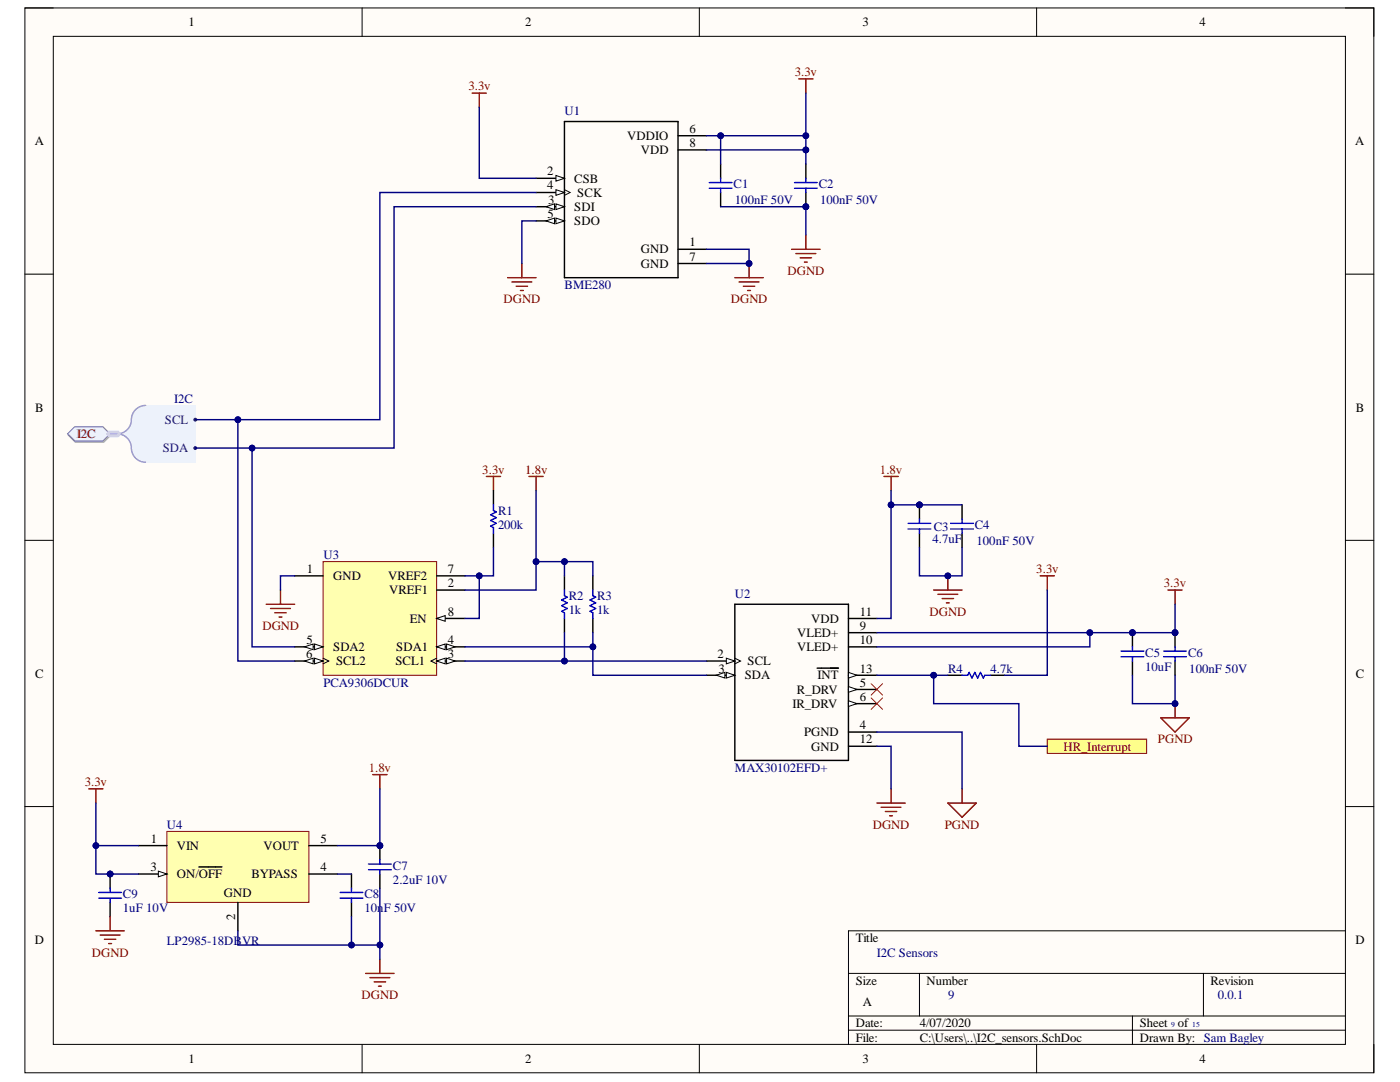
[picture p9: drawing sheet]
<svg xmlns="http://www.w3.org/2000/svg" width="279mm" height="216mm" viewBox="0 0 279 216" stroke-linecap="round" stroke-linejoin="round" font-family="sans-serif">
<path d="M5 1.6h269.2v212.5h-269.2z" fill-rule="evenodd" fill="#fffcf8"/>
<path d="M5 1.6h269.2v212.5h-269.2z" fill="none" stroke="#000" stroke-width=".2"/>
<path d="M10.6 7.3h257.9v201.1h-257.9z" fill-rule="evenodd" fill="#fffcf8"/>
<g fill="none" stroke="#000" stroke-width=".2">
<path d="M5 1.6h5.6M10.6 7.3h257.9v201.1h-257.9zM72.3 1.6v5.7M139.6 1.6v5.7M206.9 1.6v5.7M268.5 1.6h5.7v5.7M5 54.7h5.6M268.5 54.7h5.7M5 107.8h5.6M268.5 107.8h5.7M5 160.9h5.6M268.5 160.9h5.7"/>
<path d="M169.3 194.2h99.2M183.5 194.2v8.5M240.2 194.2v8.5M268.5 185.7h-99.2v22.7M72.3 208.4v5.7M139.6 208.4v5.7M169.3 202.7h99.2M169.3 205.6h99.2M206.9 208.4v5.7M226 202.7v5.7M274.2 208.4v5.7"/>
</g>
<path d="M26.6 82.3l1-1 1.5-.4h9.9v11.3h-9.9a2.93 2.93 0 0 1-2.9-3.5l-.7-1.2-1.4-.9 1.4-1 .7-1.2v-.7z" fill-rule="evenodd" fill="#edf2fb"/>
<path d="M26.6 82.3l1-1 1.5-.4h9.9v11.3h-9.9a2.93 2.93 0 0 1-2.9-3.5l-.7-1.2-1.4-.9 1.4-1 .7-1.2v-.7z" fill="none" stroke="#edf2fb" stroke-width=".2"/>
<path d="M29.1 80.9a2.83 2.83 0 0 0-2.9 2.8 2.83 2.83 0 0 1-2.8 2.9 2.83 2.83 0 0 1 2.8 2.8 2.83 2.83 0 0 0 2.9 2.8" fill="none" stroke="#8f9ec9" stroke-width=".29"/>
<circle cx="39" cy="83.7" r=".28" fill="#003a70"/>
<circle cx="39" cy="83.7" r=".28" fill="none" stroke="#003a70" stroke-width=".2"/>
<circle cx="39" cy="89.4" r=".28" fill="#003a70"/>
<circle cx="39" cy="89.4" r=".28" fill="none" stroke="#003a70" stroke-width=".2"/>
<path d="M13.6 86.9l1.4-1.5h5.7l1.4 1.5-1.4 1.4h-5.7z" fill-rule="evenodd" fill="#bac0ca"/>
<path d="M13.6 86.9l1.4-1.5h5.7l1.4 1.5-1.4 1.4h-5.7z" fill="none" stroke="#a6acb6" stroke-width=".2"/>
<path d="M13.5 86.6l1.4-1.4h5.7l1.4 1.4-1.4 1.4h-5.7z" fill-rule="evenodd" fill="#d5e4ff"/>
<path d="M13.5 86.6l1.4-1.4h5.7l1.4 1.4-1.4 1.4h-5.7z" fill="none" stroke="#71809b" stroke-width=".2"/>
<path d="M112.6 24.2h22.7v31.2h-22.7zM135.3 29.9h5.7M135.3 27.1h5.7M107 44.1h5.6M135.3 52.6h5.7M135.3 49.7h5.7" fill="none" stroke="#000" stroke-width=".29"/>
<path d="M111 43.5l1.6 .6-1.6 .5z" fill="#f8fcff"/>
<path d="M111 43.5l1.6 .6-1.6 .5z" fill="none" stroke="#000" stroke-width=".2"/>
<path d="M109 44.1l1.7-.6v1.1z" fill="#f8fcff"/>
<path d="M109 44.1l1.7-.6v1.1z" fill="none" stroke="#000" stroke-width=".2"/>
<path d="M107 41.2h5.6" fill="none" stroke="#000" stroke-width=".29"/>
<path d="M111 40.7l1.6 .5-1.6 .6z" fill="#f8fcff"/>
<path d="M111 40.7l1.6 .5-1.6 .6z" fill="none" stroke="#000" stroke-width=".2"/>
<path d="M109 41.2l1.7-.5v1.1z" fill="#f8fcff"/>
<path d="M109 41.2l1.7-.5v1.1z" fill="none" stroke="#000" stroke-width=".2"/>
<path d="M107 38.4h5.6" fill="none" stroke="#000" stroke-width=".29"/>
<path d="M111 37.8l1.6 .6-1.6 .6z" fill="#f8fcff"/>
<path d="M111 37.8l1.6 .6-1.6 .6zM112.6 37.8l1.2 .6-1.2 .6" fill="none" stroke="#000" stroke-width=".2"/>
<path d="M107 35.6h5.6" fill="none" stroke="#000" stroke-width=".29"/>
<path d="M111 35l1.6 .6-1.6 .5z" fill="#f8fcff"/>
<path d="M111 35l1.6 .6-1.6 .5z" fill="none" stroke="#000" stroke-width=".2"/>
<path d="M146.7 120.6h22.6v31.1h-22.6zM169.3 148.9h5.7M169.3 146.1h5.7M169.3 140.4h5.7" fill="none" stroke="#000" stroke-width=".29"/>
<path d="M169.3 139.8l1.7 .6-1.7 .6z" fill="#f8fcff"/>
<path d="M169.3 139.8l1.7 .6-1.7 .6z" fill="none" stroke="#000" stroke-width=".2"/>
<path d="M169.3 137.6h5.7" fill="none" stroke="#000" stroke-width=".29"/>
<path d="M169.3 137l1.7 .6-1.7 .5z" fill="#f8fcff"/>
<path d="M169.3 137l1.7 .6-1.7 .5z" fill="none" stroke="#000" stroke-width=".2"/>
<path d="M169.3 134.7h5.7" fill="none" stroke="#000" stroke-width=".29"/>
<path d="M169.3 134.2l1.7 .5-1.7 .6z" fill="#f8fcff"/>
<path d="M169.3 134.2l1.7 .5-1.7 .6z" fill="none" stroke="#000" stroke-width=".2"/>
<path d="M141 134.7h5.7M163.1 133.3h4.2M169.3 129.1h5.7M169.3 126.2h5.7M169.3 123.4h5.7" fill="none" stroke="#000" stroke-width=".29"/>
<path d="M145 134.2l1.7 .5-1.7 .6z" fill="#f8fcff"/>
<path d="M145 134.2l1.7 .5-1.7 .6z" fill="none" stroke="#000" stroke-width=".2"/>
<path d="M143 134.7l1.7-.5v1.1z" fill="#f8fcff"/>
<path d="M143 134.7l1.7-.5v1.1z" fill="none" stroke="#000" stroke-width=".2"/>
<path d="M141 131.9h5.7" fill="none" stroke="#000" stroke-width=".29"/>
<path d="M145 131.3l1.7 .6-1.7 .6z" fill="#f8fcff"/>
<path d="M145 131.3l1.7 .6-1.7 .6zM146.7 131.3l1.1 .6-1.1 .6" fill="none" stroke="#000" stroke-width=".2"/>
<path d="M159.4 15.7h2.8M160.8 15.7v2.9M176.4 95.1h2.8M177.8 95.1v2.8M233.1 117.7h2.8M234.5 117.7v2.9" fill="none" stroke="#800000" stroke-width=".29"/>
<circle cx="160.8" cy="41.2" r=".57" fill="#000080"/>
<circle cx="160.8" cy="41.2" r=".57" fill="none" stroke="#000080" stroke-width=".2"/>
<path d="M160.8 38.4v2.8" fill="none" stroke="#000" stroke-width=".29"/>
<circle cx="160.8" cy="41.2" r=".57" fill="#000080"/>
<circle cx="160.8" cy="41.2" r=".57" fill="none" stroke="#000080" stroke-width=".2"/>
<path d="M160.8 32.7v2.9" fill="none" stroke="#000" stroke-width=".29"/>
<path d="M158.6 36.4h4.5M158.6 37.6h4.5M160.8 35.6v.8M160.8 37.6v.8" fill="none" stroke="#00f" stroke-width=".29"/>
<circle cx="183.5" cy="100.7" r=".57" fill="#000080"/>
<circle cx="183.5" cy="100.7" r=".57" fill="none" stroke="#000080" stroke-width=".2"/>
<path d="M183.5 100.7v2.9M183.5 106.4v2.8" fill="none" stroke="#000" stroke-width=".29"/>
<circle cx="183.5" cy="100.7" r=".57" fill="#000080"/>
<circle cx="183.5" cy="100.7" r=".57" fill="none" stroke="#000080" stroke-width=".2"/>
<path d="M181.2 104.4h4.6M181.2 105.6h4.6M183.5 103.6v.8M183.5 105.6v.8" fill="none" stroke="#00f" stroke-width=".29"/>
<circle cx="226" cy="126.2" r=".57" fill="#000080"/>
<circle cx="226" cy="126.2" r=".57" fill="none" stroke="#000080" stroke-width=".2"/>
<path d="M226 126.2v2.9M226 131.9v2.8" fill="none" stroke="#000" stroke-width=".29"/>
<circle cx="226" cy="126.2" r=".57" fill="#000080"/>
<circle cx="226" cy="126.2" r=".57" fill="none" stroke="#000080" stroke-width=".2"/>
<path d="M141.6 36.4h4.5M141.6 37.6h4.5M143.8 35.6v.8M143.8 37.6v.8M223.7 129.9h4.6M223.7 131.1h4.6M226 129.1v.8M226 131.1v.8" fill="none" stroke="#00f" stroke-width=".29"/>
<path d="M143.8 32.7v2.9M143.8 38.4v2.8" fill="none" stroke="#000" stroke-width=".29"/>
<g fill="none" stroke="#800000" stroke-width=".29">
<path d="M94.2 18.6h2.9M95.6 18.6v2.8M101.3 55.4h5.7M102.2 56.3h3.9M103 57.1h2.3M103.9 58h.5M104.1 52.6v2.8M146.7 55.4h5.6M147.5 56.3h4M148.4 57.1h2.2M149.2 58h.6M149.5 52.6v2.8"/>
<path d="M158 49.7h5.7M158.8 50.6h4M159.7 51.4h2.3M160.5 52.3h.6M160.8 46.9v2.8"/>
</g>
<circle cx="149.5" cy="52.6" r=".57" fill="#000080"/>
<circle cx="149.5" cy="52.6" r=".57" fill="none" stroke="#000080" stroke-width=".2"/>
<path d="M64.5 112.1h22.6v22.6h-22.6z" fill-rule="evenodd" fill="#ffffb0"/>
<path d="M64.5 112.1h22.6v22.6h-22.6z" fill="none" stroke="#800000" stroke-width=".2"/>
<path d="M58.8 114.9h5.7M87.1 117.7h5.7M87.1 131.9h5.7" fill="none" stroke="#000" stroke-width=".29"/>
<path d="M87.1 131.9l1.7-.6v1.2z" fill="#f8fcff"/>
<path d="M87.1 131.9l1.7-.6v1.2z" fill="none" stroke="#000" stroke-width=".2"/>
<path d="M89.1 131.3l1.7 .6-1.7 .6z" fill="#f8fcff"/>
<path d="M87.1 131.3l-1.1 .6 1.1 .6M89.1 131.3l1.7 .6-1.7 .6z" fill="none" stroke="#000" stroke-width=".2"/>
<path d="M87.1 129.1h5.7" fill="none" stroke="#000" stroke-width=".29"/>
<path d="M87.1 129.1l1.7-.6v1.1z" fill="#f8fcff"/>
<path d="M87.1 129.1l1.7-.6v1.1z" fill="none" stroke="#000" stroke-width=".2"/>
<path d="M89.1 128.5l1.7 .6-1.7 .5z" fill="#f8fcff"/>
<path d="M89.1 128.5l1.7 .6-1.7 .5z" fill="none" stroke="#000" stroke-width=".2"/>
<path d="M58.8 129.1h5.7" fill="none" stroke="#000" stroke-width=".29"/>
<path d="M62.8 128.5l1.7 .6-1.7 .5z" fill="#f8fcff"/>
<path d="M62.8 128.5l1.7 .6-1.7 .5z" fill="none" stroke="#000" stroke-width=".2"/>
<path d="M60.8 129.1l1.7-.6v1.1z" fill="#f8fcff"/>
<path d="M60.8 129.1l1.7-.6v1.1z" fill="none" stroke="#000" stroke-width=".2"/>
<path d="M58.8 131.9h5.7" fill="none" stroke="#000" stroke-width=".29"/>
<path d="M62.8 131.3l1.7 .6-1.7 .6z" fill="#f8fcff"/>
<path d="M62.8 131.3l1.7 .6-1.7 .6z" fill="none" stroke="#000" stroke-width=".2"/>
<path d="M60.8 131.9l1.7-.6v1.2z" fill="#f8fcff"/>
<path d="M60.8 131.9l1.7-.6v1.2zM64.5 131.3l1.1 .6-1.1 .6" fill="none" stroke="#000" stroke-width=".2"/>
<path d="M87.1 114.9h5.7M87.1 123.4h5.7" fill="none" stroke="#000" stroke-width=".29"/>
<path d="M87.1 123.4l1.7-.6v1.2z" fill="#f8fcff"/>
<path d="M87.1 123.4l1.7-.6v1.2z" fill="none" stroke="#000" stroke-width=".2"/>
<path d="M97.1 95.1h2.8M98.5 95.1v2.8" fill="none" stroke="#800000" stroke-width=".29"/>
<path d="M33.3 165.9h28.3v14.2h-28.3z" fill-rule="evenodd" fill="#ffffb0"/>
<path d="M33.3 165.9h28.3v14.2h-28.3z" fill="none" stroke="#800000" stroke-width=".2"/>
<path d="M27.6 168.7h5.7M27.6 174.4h5.7M47.5 180.1v5.6" fill="none" stroke="#000" stroke-width=".29"/>
<path d="M31.6 173.8l1.7 .6-1.7 .6z" fill="#f8fcff"/>
<path d="M31.6 173.8l1.7 .6-1.7 .6z" fill="none" stroke="#000" stroke-width=".2"/>
<path d="M39.7 173h4.6M61.6 174.4h5.7M61.6 168.7h5.7" fill="none" stroke="#000" stroke-width=".29"/>
<path d="M17.7 157.4h2.9M19.1 157.4v2.8M73 194.2h5.6M73.8 195.1h4M74.7 195.9h2.3M75.5 196.8h.6M75.8 191.4v2.8" fill="none" stroke="#800000" stroke-width=".29"/>
<circle cx="22" cy="174.4" r=".56" fill="#000080"/>
<circle cx="22" cy="174.4" r=".56" fill="none" stroke="#000080" stroke-width=".2"/>
<path d="M22 174.4v2.8M22 180.1v2.8" fill="none" stroke="#000" stroke-width=".29"/>
<circle cx="22" cy="174.4" r=".56" fill="#000080"/>
<circle cx="22" cy="174.4" r=".56" fill="none" stroke="#000080" stroke-width=".2"/>
<path d="M19.7 178.1h4.5M19.7 179.2h4.5M22 177.2v.9M22 179.2v.9" fill="none" stroke="#00f" stroke-width=".29"/>
<path d="M19.1 185.7h5.7M20 186.6h4M20.8 187.4h2.3M21.7 188.3h.6M22 182.9v2.8" fill="none" stroke="#800000" stroke-width=".29"/>
<circle cx="75.8" cy="168.7" r=".57" fill="#000080"/>
<circle cx="75.8" cy="168.7" r=".57" fill="none" stroke="#000080" stroke-width=".2"/>
<path d="M75.8 168.7v2.9M75.8 174.4v2.8" fill="none" stroke="#000" stroke-width=".29"/>
<circle cx="75.8" cy="168.7" r=".57" fill="#000080"/>
<circle cx="75.8" cy="168.7" r=".57" fill="none" stroke="#000080" stroke-width=".2"/>
<path d="M98.5 100.7v1.2l.5 .3-1.1 .5 1.1 .6-1.1 .6 1.1 .5-1.1 .6 .6 .3v1.1M67.9 178.1h4.5M67.9 179.2h4.5M70.1 177.2v.9M70.1 179.2v.9M73.5 172.4h4.6M73.5 173.5h4.6M75.8 171.6v.8M75.8 173.5v.9" fill="none" stroke="#00f" stroke-width=".29"/>
<path d="M98.5 97.9v2.8M98.5 106.4v2.8M70.1 174.4v2.8M70.1 180.1v2.8" fill="none" stroke="#000" stroke-width=".29"/>
<path d="M105.6 95.1h2.8M107 95.1v2.8M56 117.7v2.9M53.1 120.6h5.7M54 121.4h4M54.8 122.3h2.3M55.7 123.1h.6M74.4 154.6h2.8M75.8 154.6v2.8" fill="none" stroke="#800000" stroke-width=".29"/>
<circle cx="234.5" cy="126.2" r=".57" fill="#000080"/>
<circle cx="234.5" cy="126.2" r=".57" fill="none" stroke="#000080" stroke-width=".2"/>
<path d="M234.5 126.2v2.9M234.5 131.9v2.8" fill="none" stroke="#000" stroke-width=".29"/>
<circle cx="234.5" cy="126.2" r=".57" fill="#000080"/>
<circle cx="234.5" cy="126.2" r=".57" fill="none" stroke="#000080" stroke-width=".2"/>
<path d="M232.2 129.9h4.6M232.2 131.1h4.6M234.5 129.1v.8M234.5 131.1v.8" fill="none" stroke="#00f" stroke-width=".29"/>
<path d="M177.8 157.4v2.8M192 157.4v2.8M231.7 143.2h5.6l-2.8 2.9zM234.5 140.4v2.8M175 160.2h5.7M175.8 161.1h4M176.7 161.9h2.3M177.5 162.8h.6M189.2 160.2h5.6l-2.8 2.9z" fill="none" stroke="#800000" stroke-width=".29"/>
<circle cx="234.5" cy="140.4" r=".57" fill="#000080"/>
<circle cx="234.5" cy="140.4" r=".57" fill="none" stroke="#000080" stroke-width=".2"/>
<path d="M112.6 114.9v2.8M118.3 114.9v2.8M192 100.7v2.9M192 106.4v2.8M112.6 123.4v2.8M118.3 123.4v2.8" fill="none" stroke="#000" stroke-width=".29"/>
<path d="M112.6 117.7v1.2l.6 .3-1.1 .5 1.1 .6-1.1 .6 1.1 .5-1.1 .6 .5 .3v1.1M118.3 117.7v1.2l.6 .3-1.2 .5 1.2 .6-1.2 .6 1.2 .5-1.2 .6 .6 .3v1.1M189.7 104.4h4.6M189.7 105.6h4.6M192 103.6v.8M192 105.6v.8" fill="none" stroke="#00f" stroke-width=".29"/>
<path d="M186.3 117.7h5.7M187.2 118.6h3.9M188 119.4h2.3M189.2 114.9v2.8M188.9 120.3h.5" fill="none" stroke="#800000" stroke-width=".29"/>
<circle cx="189.2" cy="114.9" r=".57" fill="#000080"/>
<circle cx="189.2" cy="114.9" r=".57" fill="none" stroke="#000080" stroke-width=".2"/>
<path d="M189.2 134.7h2.8M197.7 134.7h2.8" fill="none" stroke="#000" stroke-width=".29"/>
<path d="M192 134.7h1.1l.3-.5 .6 1.1 .5-1.1 .6 1.1 .6-1.1 .6 1.1 .2-.6h1.2" fill="none" stroke="#00f" stroke-width=".29"/>
<path d="M209 147.5h19.8v2.8h-19.8z" fill-rule="evenodd" fill="#ffff80"/>
<path d="M209 147.5h19.8v2.8h-19.8z" fill="none" stroke="#800000" stroke-width=".2"/>
<path d="M207.6 114.9h2.8M209 114.9v2.8" fill="none" stroke="#800000" stroke-width=".29"/>
<path d="M160.8 18.6v8.5" fill="none" stroke="#000080" stroke-width=".29"/>
<circle cx="160.8" cy="27.1" r=".57" fill="#000080"/>
<circle cx="160.8" cy="27.1" r=".57" fill="none" stroke="#000080" stroke-width=".2"/>
<path d="M22 86.6h1.4" fill="none" stroke="#cbdaff" stroke-width="1.4"/>
<path d="M22 86.6h1.4" fill="none" stroke="#adbce7" stroke-width=".29"/>
<path d="M19.1 168.7v5.7h8.5" fill="none" stroke="#000080" stroke-width=".29"/>
<circle cx="22" cy="174.4" r=".56" fill="#000080"/>
<circle cx="22" cy="174.4" r=".56" fill="none" stroke="#000080" stroke-width=".2"/>
<circle cx="19.1" cy="168.7" r=".57" fill="#000080"/>
<circle cx="19.1" cy="168.7" r=".57" fill="none" stroke="#000080" stroke-width=".2"/>
<path d="M19.1 160.2v8.5h8.5" fill="none" stroke="#000080" stroke-width=".29"/>
<circle cx="19.1" cy="168.7" r=".57" fill="#000080"/>
<circle cx="19.1" cy="168.7" r=".57" fill="none" stroke="#000080" stroke-width=".2"/>
<path d="M107 41.2h-28.4v48.2h-39.6" fill="none" stroke="#000080" stroke-width=".29"/>
<circle cx="50.3" cy="89.4" r=".57" fill="#000080"/>
<circle cx="50.3" cy="89.4" r=".57" fill="none" stroke="#000080" stroke-width=".2"/>
<path d="M107 38.4h-31.2v45.3h-36.8" fill="none" stroke="#000080" stroke-width=".29"/>
<circle cx="47.5" cy="83.7" r=".57" fill="#000080"/>
<circle cx="47.5" cy="83.7" r=".57" fill="none" stroke="#000080" stroke-width=".2"/>
<path d="M47.5 185.7v2.9h28.3" fill="none" stroke="#000080" stroke-width=".29"/>
<circle cx="70.1" cy="188.6" r=".57" fill="#000080"/>
<circle cx="70.1" cy="188.6" r=".57" fill="none" stroke="#000080" stroke-width=".2"/>
<circle cx="75.8" cy="188.6" r=".57" fill="#000080"/>
<circle cx="75.8" cy="188.6" r=".57" fill="none" stroke="#000080" stroke-width=".2"/>
<path d="M47.5 83.7v48.2h11.3" fill="none" stroke="#000080" stroke-width=".29"/>
<circle cx="47.5" cy="83.7" r=".57" fill="#000080"/>
<circle cx="47.5" cy="83.7" r=".57" fill="none" stroke="#000080" stroke-width=".2"/>
<path d="M50.3 89.4v39.7h8.5" fill="none" stroke="#000080" stroke-width=".29"/>
<circle cx="50.3" cy="89.4" r=".57" fill="#000080"/>
<circle cx="50.3" cy="89.4" r=".57" fill="none" stroke="#000080" stroke-width=".2"/>
<path d="M58.8 114.9h-2.8v2.8M75.8 157.4v11.3h-8.5M67.3 174.4h2.8" fill="none" stroke="#000080" stroke-width=".29"/>
<circle cx="75.8" cy="168.7" r=".57" fill="#000080"/>
<circle cx="75.8" cy="168.7" r=".57" fill="none" stroke="#000080" stroke-width=".2"/>
<path d="M92.8 131.9h48.2" fill="none" stroke="#000080" stroke-width=".29"/>
<circle cx="112.6" cy="131.9" r=".57" fill="#000080"/>
<circle cx="112.6" cy="131.9" r=".57" fill="none" stroke="#000080" stroke-width=".2"/>
<path d="M118.3 126.2v2.9h-25.5" fill="none" stroke="#000080" stroke-width=".29"/>
<circle cx="118.3" cy="129.1" r=".57" fill="#000080"/>
<circle cx="118.3" cy="129.1" r=".57" fill="none" stroke="#000080" stroke-width=".2"/>
<path d="M95.6 114.9v8.5h-2.8" fill="none" stroke="#000080" stroke-width=".29"/>
<circle cx="95.6" cy="114.9" r=".57" fill="#000080"/>
<circle cx="95.6" cy="114.9" r=".57" fill="none" stroke="#000080" stroke-width=".2"/>
<path d="M107 97.9v19.8h-14.2" fill="none" stroke="#000080" stroke-width=".29"/>
<circle cx="107" cy="112.1" r=".57" fill="#000080"/>
<circle cx="107" cy="112.1" r=".57" fill="none" stroke="#000080" stroke-width=".2"/>
<path d="M98.5 109.2v5.7h-5.7" fill="none" stroke="#000080" stroke-width=".29"/>
<circle cx="95.6" cy="114.9" r=".57" fill="#000080"/>
<circle cx="95.6" cy="114.9" r=".57" fill="none" stroke="#000080" stroke-width=".2"/>
<path d="M95.6 21.4v14.2h11.4M107 44.1h-2.9v8.5M107 112.1h5.6v2.8" fill="none" stroke="#000080" stroke-width=".29"/>
<circle cx="107" cy="112.1" r=".57" fill="#000080"/>
<circle cx="107" cy="112.1" r=".57" fill="none" stroke="#000080" stroke-width=".2"/>
<circle cx="112.6" cy="112.1" r=".57" fill="#000080"/>
<circle cx="112.6" cy="112.1" r=".57" fill="none" stroke="#000080" stroke-width=".2"/>
<path d="M112.6 112.1h5.7v2.8" fill="none" stroke="#000080" stroke-width=".29"/>
<circle cx="112.6" cy="112.1" r=".57" fill="#000080"/>
<circle cx="112.6" cy="112.1" r=".57" fill="none" stroke="#000080" stroke-width=".2"/>
<path d="M118.3 129.1v5.6h22.7" fill="none" stroke="#000080" stroke-width=".29"/>
<circle cx="118.3" cy="129.1" r=".57" fill="#000080"/>
<circle cx="118.3" cy="129.1" r=".57" fill="none" stroke="#000080" stroke-width=".2"/>
<path d="M141 49.7h8.5v2.9h-8.5" fill="none" stroke="#000080" stroke-width=".29"/>
<circle cx="149.5" cy="52.6" r=".57" fill="#000080"/>
<circle cx="149.5" cy="52.6" r=".57" fill="none" stroke="#000080" stroke-width=".2"/>
<path d="M141 27.1h19.8v2.8h-19.8" fill="none" stroke="#000080" stroke-width=".29"/>
<circle cx="143.8" cy="27.1" r=".57" fill="#000080"/>
<circle cx="143.8" cy="27.1" r=".57" fill="none" stroke="#000080" stroke-width=".2"/>
<circle cx="160.8" cy="27.1" r=".57" fill="#000080"/>
<circle cx="160.8" cy="27.1" r=".57" fill="none" stroke="#000080" stroke-width=".2"/>
<circle cx="160.8" cy="29.9" r=".57" fill="#000080"/>
<circle cx="160.8" cy="29.9" r=".57" fill="none" stroke="#000080" stroke-width=".2"/>
<path d="M143.8 41.2h17v5.7" fill="none" stroke="#000080" stroke-width=".29"/>
<circle cx="160.8" cy="41.2" r=".57" fill="#000080"/>
<circle cx="160.8" cy="41.2" r=".57" fill="none" stroke="#000080" stroke-width=".2"/>
<path d="M175 134.7h14.2M175 148.9h2.8v8.5M175 146.1h17v11.3" fill="none" stroke="#000080" stroke-width=".29"/>
<circle cx="186.3" cy="134.7" r=".57" fill="#000080"/>
<circle cx="186.3" cy="134.7" r=".57" fill="none" stroke="#000080" stroke-width=".2"/>
<path d="M234.5 120.6v5.6h-17v2.9h-42.5" fill="none" stroke="#000080" stroke-width=".29"/>
<circle cx="234.5" cy="126.2" r=".57" fill="#000080"/>
<circle cx="234.5" cy="126.2" r=".57" fill="none" stroke="#000080" stroke-width=".2"/>
<circle cx="226" cy="126.2" r=".57" fill="#000080"/>
<circle cx="226" cy="126.2" r=".57" fill="none" stroke="#000080" stroke-width=".2"/>
<circle cx="217.5" cy="126.2" r=".57" fill="#000080"/>
<circle cx="217.5" cy="126.2" r=".57" fill="none" stroke="#000080" stroke-width=".2"/>
<path d="M175 126.2h42.5" fill="none" stroke="#000080" stroke-width=".29"/>
<circle cx="217.5" cy="126.2" r=".57" fill="#000080"/>
<circle cx="217.5" cy="126.2" r=".57" fill="none" stroke="#000080" stroke-width=".2"/>
<path d="M177.8 97.9v25.5h-2.8" fill="none" stroke="#000080" stroke-width=".29"/>
<circle cx="177.8" cy="100.7" r=".57" fill="#000080"/>
<circle cx="177.8" cy="100.7" r=".57" fill="none" stroke="#000080" stroke-width=".2"/>
<path d="M177.8 100.7h14.2" fill="none" stroke="#000080" stroke-width=".29"/>
<circle cx="183.5" cy="100.7" r=".57" fill="#000080"/>
<circle cx="183.5" cy="100.7" r=".57" fill="none" stroke="#000080" stroke-width=".2"/>
<circle cx="177.8" cy="100.7" r=".57" fill="#000080"/>
<circle cx="177.8" cy="100.7" r=".57" fill="none" stroke="#000080" stroke-width=".2"/>
<path d="M183.5 109.2v5.7h8.5v-5.7" fill="none" stroke="#000080" stroke-width=".29"/>
<circle cx="189.2" cy="114.9" r=".57" fill="#000080"/>
<circle cx="189.2" cy="114.9" r=".57" fill="none" stroke="#000080" stroke-width=".2"/>
<path d="M226 134.7v5.7h8.5v-5.7" fill="none" stroke="#000080" stroke-width=".29"/>
<circle cx="234.5" cy="140.4" r=".57" fill="#000080"/>
<circle cx="234.5" cy="140.4" r=".57" fill="none" stroke="#000080" stroke-width=".2"/>
<path d="M70.1 182.9v5.7" fill="none" stroke="#000080" stroke-width=".29"/>
<circle cx="70.1" cy="188.6" r=".57" fill="#000080"/>
<circle cx="70.1" cy="188.6" r=".57" fill="none" stroke="#000080" stroke-width=".2"/>
<path d="M75.8 177.2v14.2" fill="none" stroke="#000080" stroke-width=".29"/>
<circle cx="75.8" cy="188.6" r=".57" fill="#000080"/>
<circle cx="75.8" cy="188.6" r=".57" fill="none" stroke="#000080" stroke-width=".2"/>
<path d="M112.6 126.2v5.7" fill="none" stroke="#000080" stroke-width=".29"/>
<circle cx="112.6" cy="131.9" r=".57" fill="#000080"/>
<circle cx="112.6" cy="131.9" r=".57" fill="none" stroke="#000080" stroke-width=".2"/>
<path d="M143.8 27.1v5.6" fill="none" stroke="#000080" stroke-width=".29"/>
<circle cx="143.8" cy="27.1" r=".57" fill="#000080"/>
<circle cx="143.8" cy="27.1" r=".57" fill="none" stroke="#000080" stroke-width=".2"/>
<path d="M160.8 29.9v2.8" fill="none" stroke="#000080" stroke-width=".29"/>
<circle cx="160.8" cy="29.9" r=".57" fill="#000080"/>
<circle cx="160.8" cy="29.9" r=".57" fill="none" stroke="#000080" stroke-width=".2"/>
<path d="M209 117.7v17h-8.5M186.3 134.7v5.7h17v8.5h5.7" fill="none" stroke="#000080" stroke-width=".29"/>
<circle cx="186.3" cy="134.7" r=".57" fill="#000080"/>
<circle cx="186.3" cy="134.7" r=".57" fill="none" stroke="#000080" stroke-width=".2"/>
<path d="M173.9 136.4l2.2 2.3M173.9 139.3l2.2 2.2M176.1 136.4l-2.2 2.3M176.1 139.3l-2.2 2.2" fill="none" stroke="#f00" stroke-width=".2"/>
<g font-size="2.5">
<text x="37.6" y="5.2">1</text>
<text x="104.8" y="5.2">2</text>
<text x="172.1" y="5.2">3</text>
<text x="239.4" y="5.2">4</text>
<text x="6.9" y="29">A</text>
<text x="125.2" y="27.9">VDDIO</text>
<text x="137.6" y="29.3">8</text>
<text x="137.6" y="26.5">6</text>
<text x="270.4" y="29">A</text>
<text x="109.2" y="35">2</text>
<text x="127.9" y="30.8">VDD</text>
<text x="109.2" y="37.8">4</text>
<text x="109.4" y="40.7">3</text>
<text x="114.6" y="36.4">CSB</text>
<text x="115.2" y="39.2">SCK</text>
<text x="109.3" y="43.5">5</text>
<text x="114.6" y="44.9">SDO</text>
<text x="114.6" y="42.1">SDI</text>
<text x="127.9" y="53.4">GND</text>
<text x="127.9" y="50.6">GND</text>
<text x="137.6" y="52">7</text>
<text x="137.6" y="49.1">1</text>
<text x="7" y="82.1">B</text>
<text x="270.6" y="82.1">B</text>
<text x="61.2" y="114.3">1</text>
<text x="66.5" y="115.8">GND</text>
<text x="77.5" y="115.8">VREF2</text>
<text x="77.6" y="118.6">VREF1</text>
<text x="89.4" y="117.2">2</text>
<text x="89.4" y="114.3">7</text>
<text x="81.8" y="124.2">EN</text>
<text x="89.4" y="122.9">8</text>
<text x="161.9" y="124.2">VDD</text>
<text x="171.6" y="125.7">9</text>
<text x="171.6" y="122.9">11</text>
<text x="61.1" y="131.3">6</text>
<text x="61.2" y="128.5">5</text>
<text x="66.5" y="129.9">SDA2</text>
<text x="79.1" y="129.9">SDA1</text>
<text x="89.4" y="131.3">3</text>
<text x="89.4" y="128.5">4</text>
<text x="143.2" y="131.3">2</text>
<text x="159.1" y="129.9">VLED+</text>
<text x="159.1" y="127.1">VLED+</text>
<text x="171.6" y="128.5">10</text>
<text x="7" y="135.2">C</text>
<text x="67.1" y="132.8">SCL2</text>
<text x="78.9" y="132.8">SCL1</text>
<text x="143.4" y="134.2">3</text>
<text x="148.6" y="135.6">SDA</text>
<text x="149.2" y="132.8">SCL</text>
<text x="163.2" y="135.6">INT</text>
<text x="171.6" y="137">5</text>
<text x="171.6" y="134.2">13</text>
<text x="270.6" y="135.2">C</text>
<text x="158.2" y="141.2">IR_DRV</text>
<text x="159" y="138.4">R_DRV</text>
<text x="171.6" y="139.9">6</text>
<text x="160.5" y="146.9">PGND</text>
<text x="161.9" y="149.8">GND</text>
<text x="171.6" y="148.3">12</text>
<text x="171.6" y="145.5">4</text>
<text x="30" y="173.9">3</text>
<text x="30.1" y="168.2">1</text>
<text x="35.3" y="169.5">VIN</text>
<text x="52.6" y="169.5">VOUT</text>
<text x="63.9" y="173.9">4</text>
<text x="63.9" y="168.2">5</text>
<text x="35.3" y="175.2">ON/OFF</text>
<text x="44.7" y="178.9">GND</text>
<text x="50.2" y="175.2">BYPASS</text>
<text x="46.9" y="183.5" transform="rotate(-90 46.9 183.5)">2</text>
<text x="6.9" y="188.3">D</text>
<text x="170.8" y="188">Title</text>
<text x="270.5" y="188.3">D</text>
<text x="170.8" y="196.5">Size</text>
<text x="184.9" y="196.5">Number</text>
<text x="241.6" y="196.5">Revision</text>
<text x="172.2" y="200.8">A</text>
<text x="170.8" y="205">Date:</text>
<text x="170.8" y="207.9">File:</text>
<text x="183.6" y="205">4/07/2020</text>
<text x="183.6" y="207.9">C:\Users\..\I2C_sensors.SchDoc</text>
<text x="227.5" y="205">Sheet</text>
<text x="227.5" y="207.9">Drawn By: Sam Bagley</text>
<text x="235.1" y="205">of</text>
<text x="37.6" y="212.1">1</text>
<text x="104.8" y="212.1">2</text>
<text x="172.1" y="212.1">3</text>
<text x="239.4" y="212.1">4</text>
</g>
<g font-size="2.5" fill="#800000">
<text x="158.6" y="15.1">3.3v</text>
<text x="93.5" y="18">3.3v</text>
<text x="157.2" y="54.8">DGND</text>
<text x="100.5" y="60.5">DGND</text>
<text x="145.8" y="60.5">DGND</text>
<text x="15.4" y="87.4">I2C</text>
<text x="96.3" y="94.5">3.3v</text>
<text x="104.8" y="94.5">1.8v</text>
<text x="175.6" y="94.5">1.8v</text>
<text x="206.8" y="114.3">3.3v</text>
<text x="232.3" y="117.2">3.3v</text>
<text x="52.4" y="125.7">DGND</text>
<text x="185.5" y="122.9">DGND</text>
<text x="212.2" y="149.8">HR_Interrupt</text>
<text x="231.1" y="148.3">PGND</text>
<text x="73.6" y="154">1.8v</text>
<text x="16.9" y="156.9">3.3v</text>
<text x="174.2" y="165.3">DGND</text>
<text x="188.5" y="165.3">PGND</text>
<text x="18.4" y="190.9">DGND</text>
<text x="72.2" y="199.3">DGND</text>
</g>
<g font-size="2.5" fill="#000080">
<text x="112.7" y="22.9">U1</text>
<text x="146.4" y="37.5">C1</text>
<text x="146.7" y="40.7">100nF 50V</text>
<text x="163.4" y="37.5">C2</text>
<text x="163.7" y="40.7">100nF 50V</text>
<text x="112.7" y="57.7">BME280</text>
<text x="34.8" y="80.3">I2C</text>
<text x="99.4" y="102.7">R1</text>
<text x="99.4" y="105.5">200k</text>
<text x="186.3" y="105.9">C3</text>
<text x="194.5" y="105.5">C4</text>
<text x="64.5" y="111.5">U3</text>
<text x="186.1" y="108.4">4.7uF</text>
<text x="194.9" y="108.7">100nF 50V</text>
<text x="113.5" y="119.7">R2</text>
<text x="119.2" y="119.7">R3</text>
<text x="146.7" y="119.2">U2</text>
<text x="113.5" y="122.5">1k</text>
<text x="119.2" y="122.5">1k</text>
<text x="228.6" y="131.1">C5</text>
<text x="237.1" y="131.1">C6</text>
<text x="64.5" y="137">PCA9306DCUR</text>
<text x="189.2" y="134.2">R4</text>
<text x="197.7" y="134.2">4.7k</text>
<text x="228.6" y="133.9">10uF</text>
<text x="237.3" y="134.2">100nF 50V</text>
<text x="146.7" y="154">MAX30102EFD+</text>
<text x="33.3" y="165.3">U4</text>
<text x="78.4" y="173.5">C7</text>
<text x="24.5" y="179.2">C9</text>
<text x="72.7" y="179.2">C8</text>
<text x="78.4" y="176.4">2.2uF 10V</text>
<text x="24.5" y="182.1">1uF 10V</text>
<text x="72.7" y="182.1">10nF 50V</text>
<text x="33.3" y="188.6">LP2985-18DBVR</text>
<text x="175" y="190.9">I2C Sensors</text>
<text x="189.2" y="199.3">9</text>
<text x="243" y="199.3">0.0.1</text>
</g>
<g font-size="2.5" fill="#003a70">
<text x="32.9" y="84.6">SCL</text>
<text x="32.5" y="90.2">SDA</text>
</g>
<g font-size="1.5" fill="#000080">
<text x="233.7" y="204.9">9</text>
<text x="237.9" y="204.9">15</text>
</g>
</svg>
